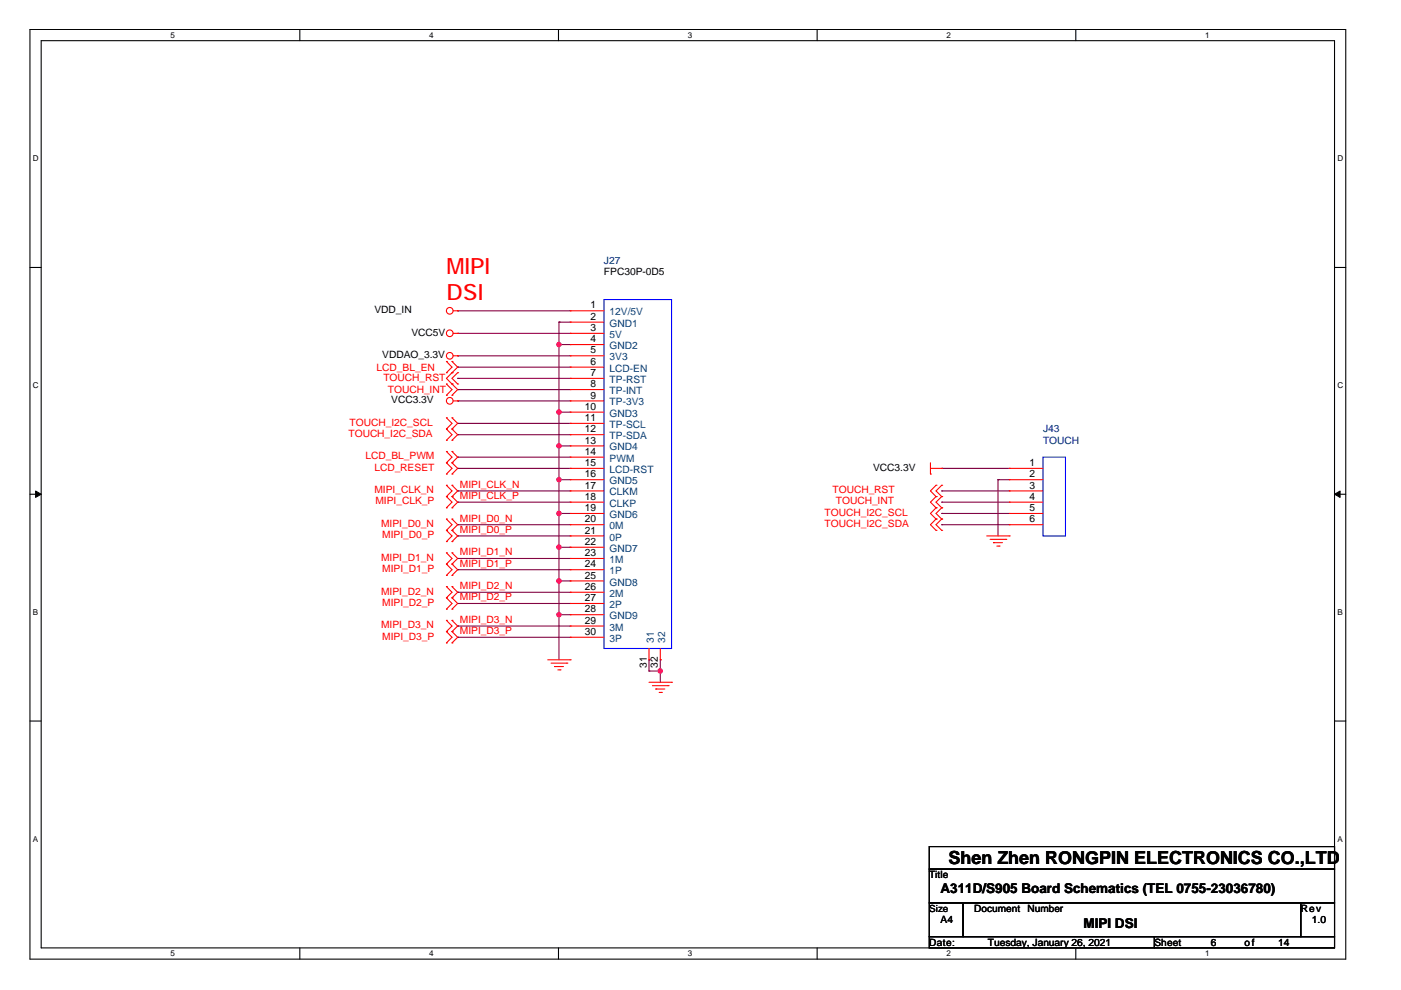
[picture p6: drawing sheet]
<svg xmlns="http://www.w3.org/2000/svg" width="297mm" height="210mm" viewBox="0 0 297 210" stroke-linecap="round" stroke-linejoin="round" font-family="sans-serif">
<path d="M6.3 6.2h279v197.2h-279zM8.7 8.6h274.2v192.4h-274.2z" fill="none" stroke="#000" stroke-width=".23"/>
<g fill="#fff">
<path d="M36.1 6.5h1v1.9h-1z"/>
<path d="M36.1 201.2h1v1.9h-1z"/>
</g>
<path d="M63.6 6.2v2.4M63.6 201v2.4" fill="none" stroke="#000" stroke-width=".23"/>
<g fill="#fff">
<path d="M91 6.5h.9v1.9h-.9z"/>
<path d="M91 201.2h.9v1.9h-.9z"/>
</g>
<path d="M118.4 6.2v2.4M118.4 201v2.4" fill="none" stroke="#000" stroke-width=".23"/>
<g fill="#fff">
<path d="M145.8 6.5h1v1.9h-1z"/>
<path d="M145.8 201.2h1v1.9h-1z"/>
</g>
<path d="M173.2 6.2v2.4M173.2 201v2.4" fill="none" stroke="#000" stroke-width=".23"/>
<g fill="#fff">
<path d="M200.7 6.5h.9v1.9h-.9z"/>
<path d="M200.7 201.2h.9v1.9h-.9z"/>
</g>
<path d="M228.1 6.2v2.4M228.1 201v2.4" fill="none" stroke="#000" stroke-width=".23"/>
<g fill="#fff">
<path d="M255.5 6.5h1v1.9h-1z"/>
<path d="M255.5 201.2h1v1.9h-1z"/>
<path d="M6.9 32.7h1.3v1.9h-1.3z"/>
<path d="M283.5 32.7h1.3v1.9h-1.3z"/>
<path d="M6.9 80.8h1.3v1.9h-1.3z"/>
<path d="M283.5 80.8h1.3v1.9h-1.3z"/>
</g>
<path d="M6.3 56.7h2.4M282.9 56.7h2.4" fill="none" stroke="#000" stroke-width=".23"/>
<g fill="#fff">
<path d="M6.9 128.8h1.2v1.9h-1.2z"/>
<path d="M283.5 128.8h1.2v1.9h-1.2z"/>
</g>
<path d="M6.3 104.8h2.4M282.9 104.8h2.4" fill="none" stroke="#000" stroke-width=".23"/>
<g fill="#000" stroke="#000" stroke-width=".21">
<path d="M7.5 104.1l1.2 .7-1.2 .7z" fill-rule="evenodd"/>
<path d="M282.9 104.8l1.2-.7v1.4z" fill-rule="evenodd"/>
</g>
<g fill="#fff">
<path d="M6.9 176.9h1.2v1.9h-1.2z"/>
<path d="M283.5 176.9h1.2v1.9h-1.2z"/>
</g>
<path d="M6.3 152.9h2.4M282.9 152.9h2.4M197 179.5h85.9v4.8h-85.9zM197 184.3h85.9v7.1h-85.9zM197 191.4h7.2v7.2h-7.2zM197 198.6h47.8v2.4h-47.8zM204.2 191.4h71.6v7.2h-71.6zM244.8 198.6h38.1v2.4h-38.1zM275.8 191.4h7.1v7.2h-7.1z" fill="none" stroke="#000" stroke-width=".23"/>
<g fill="none" stroke="#800040" stroke-width=".23">
<path d="M97 70.7h.1M97 65.9h.1M97 75.4h.1M97 77.8h.1M97 70.7h23.9M97 65.9h23.9M97 75.4h23.9M97 77.8h23.9M118.5 68.3h.1M118.5 73.1h.1M118.5 68.3h2.4M118.5 68.3v71.6"/>
<path d="M118.5 73.1h2.4M97 96.9h.1M97 80.2h.1M97 82.6h.1M97 85h.1M97 99.3h.1M97 89.8h.1M97 92.2h.1M97 99.3h23.9M97 96.9h23.9M97 80.2h23.9M97 82.6h23.9"/>
<path d="M97 85h23.9M97 89.8h23.9M97 92.2h23.9M118.5 94.5h.1M118.5 87.4h.1M118.5 94.5h2.4M118.5 87.4h2.4M199.7 99.3h.1M199.7 99.3h14.3M97 118.4h.1M97 113.6h.1M97 111.2h.1"/>
<path d="M97 104.1h.1M97 106.5h.1M97 106.5h23.9M97 104.1h23.9M97 111.2h23.9M97 118.4h23.9M97 113.6h23.9M118.5 116h.1M118.5 101.7h.1M118.5 108.9h.1M118.5 108.9h2.4M118.5 116h2.4"/>
<path d="M118.5 101.7h2.4M199.7 106.5h.1M199.7 104.1h.1M199.7 108.9h.1M199.7 111.2h.1M199.7 106.5h14.3M199.7 104.1h14.3M199.7 108.9h14.3M199.7 111.2h14.3M211.6 101.7h.1M211.6 101.7h2.4M211.6 101.7v11.9"/>
<path d="M97 120.8h.1M97 128h.1M97 125.6h.1M97 135.1h.1M97 132.7h.1M97 120.8h23.9M97 128h23.9M97 125.6h23.9M97 135.1h23.9M97 132.7h23.9M118.5 123.2h.1M118.5 130.3h.1"/>
<path d="M118.5 123.2h2.4M118.5 130.3h2.4M137.6 139.9h.1M137.6 139.9v2.4M140 139.9h.1M140 139.9v4.8M137.6 142.3h.1M137.6 142.3h2.4M140 142.3h.1"/>
</g>
<g fill="#f0f" stroke="#f0f" stroke-width=".23">
<circle cx="118.5" cy="123.2" r=".47"/>
<circle cx="118.5" cy="116" r=".47"/>
<circle cx="118.5" cy="94.5" r=".47"/>
<circle cx="140" cy="142.3" r=".47"/>
<circle cx="118.5" cy="108.9" r=".47"/>
<circle cx="118.5" cy="101.7" r=".47"/>
<circle cx="118.5" cy="130.3" r=".47"/>
<circle cx="118.5" cy="87.4" r=".47"/>
<circle cx="118.5" cy="73" r=".47"/>
</g>
<g fill="none" stroke="#f00" stroke-width=".23">
<path d="M94.7 79h.1M94.7 76.6h.1M94.7 76.6l1.1 1.2-1.1 1.2M95.8 79h.1M95.8 76.6h.1M95.8 79l-1.1 1.2 1.1 1.2M95.8 76.6l1.2 1.2-1.2 1.2M96.1 70.7h.9M96.1 75.4h.9M96.1 65.9h.9M97 70.7h.1M97 75.4h.1"/>
<path d="M97 65.9h.1M97 79h.1M97 79l-1.2 1.2 1.2 1.2M120.9 65.9h.1M120.9 68.3h.1M120.9 70.7h.1M120.9 73.1h.1M120.9 75.4h.1M120.9 77.8h.1M120.9 70.7h7.2M120.9 75.4h7.2M120.9 65.9h7.2"/>
<path d="M120.9 68.3h7.2M120.9 73.1h7.2M120.9 77.8h7.2M94.7 93.3h.1M94.7 91h.1M94.7 88.6h.1M94.7 83.8h.1M94.7 81.4h.1M94.7 95.7h.1M94.7 98.1h.1M94.7 91l1.1 1.2-1.1 1.1M94.7 88.6l1.1 1.2-1.1 1.2"/>
<path d="M94.7 81.4l1.1 1.2-1.1 1.2M94.7 95.7l1.1 1.2-1.1 1.2M94.7 98.1l1.1 1.2-1.1 1.2M95.8 81.4h.1M95.8 91h.1M95.8 93.3h.1M95.8 88.6h.1M95.8 83.8h.1M95.8 98.1h.1M95.8 95.7h.1M95.8 91l1.2 1.2-1.2 1.1M95.8 88.6l1.2 1.2-1.2 1.2"/>
<path d="M95.8 81.4l1.2 1.2-1.2 1.2M95.8 95.7l1.2 1.2-1.2 1.2M95.8 98.1l1.2 1.2-1.2 1.2M96.1 85h.9M97 85h.1M97 81.4h.1M120.9 80.2h.1M120.9 82.6h.1M120.9 85h.1M120.9 87.4h.1M120.9 89.8h.1M120.9 92.2h.1"/>
<path d="M120.9 94.5h.1M120.9 96.9h.1M120.9 99.3h.1M120.9 99.3h7.2M120.9 85h7.2M120.9 80.2h7.2M120.9 82.6h7.2M120.9 87.4h7.2M120.9 89.8h7.2M120.9 92.2h7.2M120.9 94.5h7.2M120.9 96.9h7.2"/>
<path d="M197.3 99.3h2.4M197.3 98.1v2.4M199.7 99.3h.1M214 99.3h.1M214 99.3h7.1M94.7 105.3h.1M94.7 102.9h.1M94.7 107.7h.1M94.7 112.4h.1M94.7 110h.1M94.7 114.8h.1M94.7 119.6h.1"/>
<path d="M94.7 117.2h.1M94.7 100.5h.1M94.7 102.9l1.1 1.2-1.1 1.2M94.7 105.3l1.1 1.2-1.1 1.2M94.7 110l1.1 1.2-1.1 1.2M94.7 112.4l1.1 1.2-1.1 1.2M94.7 117.2l1.1 1.2-1.1 1.2M94.7 119.6l1.1 1.2-1.1 1.2M95.8 102.9h.1M95.8 105.3h.1M95.8 107.7h.1M95.8 110h.1"/>
<path d="M95.8 112.4h.1M95.8 114.8h.1M95.8 117.2h.1M95.8 119.6h.1M95.8 100.5h.1M95.8 102.9l1.2 1.2-1.2 1.2M95.8 105.3l1.2 1.2-1.2 1.2M95.8 110l1.2 1.2-1.2 1.2M95.8 112.4l1.2 1.2-1.2 1.2M95.8 117.2l1.2 1.2-1.2 1.2M95.8 119.6l1.2 1.2-1.2 1.2M120.9 101.7h.1"/>
<path d="M120.9 104.1h.1M120.9 106.5h.1M120.9 108.9h.1M120.9 111.2h.1M120.9 113.6h.1M120.9 116h.1M120.9 118.4h.1M120.9 113.6h7.2M120.9 101.7h7.2M120.9 104.1h7.2M120.9 106.5h7.2M120.9 108.9h7.2"/>
<path d="M120.9 111.2h7.2M120.9 116h7.2M120.9 118.4h7.2M197.3 100.5h.1M198.5 105.3h.1M198.5 107.7h.1M198.5 102.9h.1M198.5 110h.1M198.5 112.4h.1M198.5 105.3l-1.2 1.2 1.2 1.2M198.5 102.9l-1.2 1.2 1.2 1.2M198.5 107.7l-1.2 1.2 1.2 1.1"/>
<path d="M198.5 110l-1.2 1.2 1.2 1.2M199.7 105.3h.1M199.7 107.7h.1M199.7 102.9h.1M199.7 110h.1M199.7 112.4h.1M199.7 105.3l-1.2 1.2 1.2 1.2M199.7 102.9l-1.2 1.2 1.2 1.2M199.7 107.7l-1.2 1.2 1.2 1.1M199.7 110l-1.2 1.2 1.2 1.2M209.2 113.6h4.8M209.9 114.4h3.4"/>
<path d="M210.6 115.1h.1M210.6 115.1h1.9M211.3 115.8h.5M211.8 115.8h.1M213.3 114.4h.1M214 113.6h.1M214 101.7h.1M214 104.1h.1M214 106.5h.1M214 108.9h.1M214 111.2h.1M214 101.7h7.1"/>
<path d="M214 104.1h7.1M214 106.5h7.1M214 108.9h7.1M214 111.2h7.1M94.7 122h.1M94.7 126.8h.1M94.7 124.4h.1M94.7 129.2h.1M94.7 133.9h.1M94.7 131.5h.1M94.7 136.3h.1M94.7 124.4l1.1 1.2-1.1 1.2"/>
<path d="M94.7 126.8l1.1 1.2-1.1 1.2M94.7 131.5l1.1 1.2-1.1 1.2M94.7 133.9l1.1 1.2-1.1 1.2M95.8 122h.1M95.8 124.4h.1M95.8 126.8h.1M95.8 129.2h.1M95.8 131.5h.1M95.8 133.9h.1M95.8 136.3h.1M95.8 124.4l1.2 1.2-1.2 1.2M95.8 126.8l1.2 1.2-1.2 1.2"/>
<path d="M95.8 131.5l1.2 1.2-1.2 1.2M95.8 133.9l1.2 1.2-1.2 1.2M116.1 139.9h4.8M120.9 139.9h.1M120.9 120.8h.1M120.9 123.2h.1M120.9 125.6h.1M120.9 128h.1M120.9 130.3h.1M120.9 132.7h.1M120.9 135.1h.1M120.9 120.8h7.2"/>
<path d="M120.9 123.2h7.2M120.9 125.6h7.2M120.9 128h7.2M120.9 130.3h7.2M120.9 132.7h7.2M120.9 135.1h7.2M137.6 139.9h.1M137.6 137.5v2.4M140 139.9h.1M140 137.5v2.4M116.8 140.6h3.4M117.6 141.3h.1"/>
<path d="M117.6 141.3h1.9M118.3 142h.4M118.7 142h.1M120.2 140.6h.1M137.6 144.7h4.8M138.3 145.4h3.4M139 146.1h.1M139 146.1h2M139.8 146.8h.4M140.2 146.8h.1M141.7 145.4h.1M142.4 144.7h.1"/>
<circle cx="95.4" cy="70.7" r=".71"/>
<circle cx="95.4" cy="65.9" r=".71"/>
<circle cx="95.4" cy="75.4" r=".71"/>
<circle cx="95.4" cy="85" r=".71"/>
</g>
<path d="M128.1 63.5h14.3v74h-14.3zM221.1 96.9h4.8v16.7h-4.8z" fill="none" stroke="#00f" stroke-width=".23"/>
<g font-size="4.8" fill="#f00">
<text x="94.7" y="58.1">MIPI</text>
<text x="94.7" y="63.5">DSI</text>
</g>
<text font-size="3.8" x="201.1" y="183.3">Shen Zhen RONGPIN ELECTRONICS CO.,LTD</text>
<g font-size="2.9">
<text x="199.4" y="189.3">A311D/S905 Board Schematics (TEL 0755-23036780)</text>
<text x="229.7" y="196.7">MIPI DSI</text>
</g>
<g font-size="2.2">
<text x="125.2" y="65.4">1</text>
<text x="125.2" y="67.8">2</text>
<text x="125.2" y="70.2">3</text>
<text x="125.2" y="72.6">4</text>
<text x="125.2" y="74.9">5</text>
<text x="125.2" y="77.3">6</text>
<text x="125.2" y="79.7">7</text>
<text x="125.2" y="82.1">8</text>
<text x="124" y="86.9">10</text>
<text x="124" y="89.3">11</text>
<text x="125.2" y="84.5">9</text>
<text x="124" y="91.7">12</text>
<text x="124" y="94.1">13</text>
<text x="124" y="96.4">14</text>
<text x="124" y="98.8">15</text>
<text x="124" y="101.2">16</text>
<text x="218.3" y="98.8">1</text>
<text x="218.3" y="101.2">2</text>
<text x="124" y="103.6">17</text>
<text x="124" y="106">18</text>
<text x="218.3" y="103.6">3</text>
<text x="218.3" y="106">4</text>
<text x="124" y="108.4">19</text>
<text x="124" y="110.8">20</text>
<text x="124" y="113.1">21</text>
<text x="218.3" y="108.4">5</text>
<text x="218.3" y="110.8">6</text>
<text x="124" y="115.5">22</text>
<text x="124" y="117.9">23</text>
<text x="124" y="120.3">24</text>
<text x="124" y="122.7">25</text>
<text x="124" y="125.1">26</text>
<text x="124" y="127.5">27</text>
<text x="124" y="129.8">28</text>
<text x="124" y="132.2">29</text>
<text x="124" y="134.6">30</text>
<text x="137.1" y="141.6" transform="rotate(-90 137.1 141.6)">31</text>
<text x="139.5" y="141.6" transform="rotate(-90 139.5 141.6)">32</text>
</g>
<g font-size="2.2" fill="#004080">
<text x="129.3" y="66.9">12V/5V</text>
<text x="129.3" y="69.3">GND1</text>
<text x="129.3" y="71.6">5V</text>
<text x="129.3" y="74">GND2</text>
<text x="129.3" y="76.4">3V3</text>
<text x="129.3" y="78.8">LCD-EN</text>
<text x="129.3" y="81.2">TP-RST</text>
<text x="129.3" y="83.6">TP-INT</text>
<text x="129.3" y="86">TP-3V3</text>
<text x="129.3" y="88.4">GND3</text>
<text x="129.3" y="90.7">TP-SCL</text>
<text x="129.3" y="93.1">TP-SDA</text>
<text x="129.3" y="95.5">GND4</text>
<text x="129.3" y="97.9">PWM</text>
<text x="129.3" y="100.3">LCD-RST</text>
<text x="129.3" y="102.7">GND5</text>
<text x="129.3" y="105.1">CLKM</text>
<text x="129.3" y="107.4">CLKP</text>
<text x="129.3" y="109.8">GND6</text>
<text x="129.3" y="112.2">0M</text>
<text x="129.3" y="114.6">0P</text>
<text x="129.3" y="117">GND7</text>
<text x="129.3" y="119.4">1M</text>
<text x="129.3" y="121.8">1P</text>
<text x="129.3" y="124.1">GND8</text>
<text x="129.3" y="126.5">2M</text>
<text x="129.3" y="128.9">2P</text>
<text x="129.3" y="131.3">GND9</text>
<text x="129.3" y="133.7">3M</text>
<text x="129.3" y="136.1">3P</text>
<text x="138.6" y="136.3" transform="rotate(-90 138.6 136.3)">31</text>
<text x="141" y="136.3" transform="rotate(-90 141 136.3)">32</text>
</g>
<g font-size="2.1" fill="#000080">
<text x="128.1" y="55.9">J27</text>
<text x="221.1" y="91.7">J43</text>
<text x="221.1" y="94.1">TOUCH</text>
</g>
<g font-size="2.1">
<text x="128.1" y="58.3">FPC30P-0D5</text>
<text x="79.4" y="66.4">VDD_IN</text>
<text x="87.2" y="71.2">VCC5V</text>
<text x="81.1" y="75.9">VDDAO_3.3V</text>
<text x="83" y="85.5">VCC3.3V</text>
<text x="185.1" y="99.8">VCC3.3V</text>
<text x="197" y="186.2">Title</text>
<text x="197" y="193.3">Size</text>
<text x="199.4" y="195.7">A4</text>
<text x="206.6" y="193.4">Document</text>
<text x="217.9" y="193.4">Number</text>
<text x="275.8" y="193.4">Rev</text>
<text x="278.2" y="195.7">1.0</text>
<text x="197" y="200.5">Date:</text>
<text x="209.4" y="200.5">Tuesday, January 26, 2021</text>
<text x="244.8" y="200.5">Sheet</text>
<text x="256.7" y="200.5">6</text>
<text x="263.9" y="200.5">of</text>
<text x="271" y="200.5">14</text>
</g>
<g font-size="2.1" fill="#f00">
<text x="79.9" y="78.6">LCD_BL_EN</text>
<text x="81.3" y="80.7">TOUCH_RST</text>
<text x="82.2" y="83.3">TOUCH_INT</text>
<text x="73.9" y="92.6">TOUCH_I2C_SDA</text>
<text x="74.1" y="90.3">TOUCH_I2C_SCL</text>
<text x="77.5" y="97.4">LCD_BL_PWM</text>
<text x="79.4" y="99.8">LCD_RESET</text>
<text x="79.4" y="104.6">MIPI_CLK_N</text>
<text x="79.6" y="107">MIPI_CLK_P</text>
<text x="97.5" y="103.4">MIPI_CLK_N</text>
<text x="97.5" y="105.8">MIPI_CLK_P</text>
<text x="176.5" y="104.6">TOUCH_RST</text>
<text x="177.2" y="107">TOUCH_INT</text>
<text x="80.8" y="111.7">MIPI_D0_N</text>
<text x="97.5" y="113">MIPI_D0_P</text>
<text x="97.5" y="110.6">MIPI_D0_N</text>
<text x="174.8" y="109.3">TOUCH_I2C_SCL</text>
<text x="174.8" y="111.7">TOUCH_I2C_SDA</text>
<text x="80.8" y="118.9">MIPI_D1_N</text>
<text x="81.1" y="114.1">MIPI_D0_P</text>
<text x="97.5" y="117.8">MIPI_D1_N</text>
<text x="81.1" y="121.3">MIPI_D1_P</text>
<text x="97.5" y="120.1">MIPI_D1_P</text>
<text x="97.5" y="124.9">MIPI_D2_N</text>
<text x="80.8" y="126.1">MIPI_D2_N</text>
<text x="81.1" y="128.4">MIPI_D2_P</text>
<text x="97.5" y="127.3">MIPI_D2_P</text>
<text x="80.8" y="133.2">MIPI_D3_N</text>
<text x="81.1" y="135.6">MIPI_D3_P</text>
<text x="97.5" y="134.5">MIPI_D3_P</text>
<text x="97.5" y="132.1">MIPI_D3_N</text>
</g>
<g font-size="1.7">
<text x="36.1" y="8">5</text>
<text x="91" y="8">4</text>
<text x="145.8" y="8">3</text>
<text x="200.7" y="8">2</text>
<text x="255.5" y="8">1</text>
<text x="6.9" y="34.2">D</text>
<text x="283.5" y="34.2">D</text>
<text x="6.9" y="82.3">C</text>
<text x="283.5" y="82.3">C</text>
<text x="6.9" y="130.4">B</text>
<text x="283.5" y="130.4">B</text>
<text x="6.9" y="178.5">A</text>
<text x="283.5" y="178.5">A</text>
<text x="36.1" y="202.8">5</text>
<text x="91" y="202.8">4</text>
<text x="145.8" y="202.8">3</text>
<text x="200.7" y="202.8">2</text>
<text x="255.5" y="202.8">1</text>
</g>
</svg>
